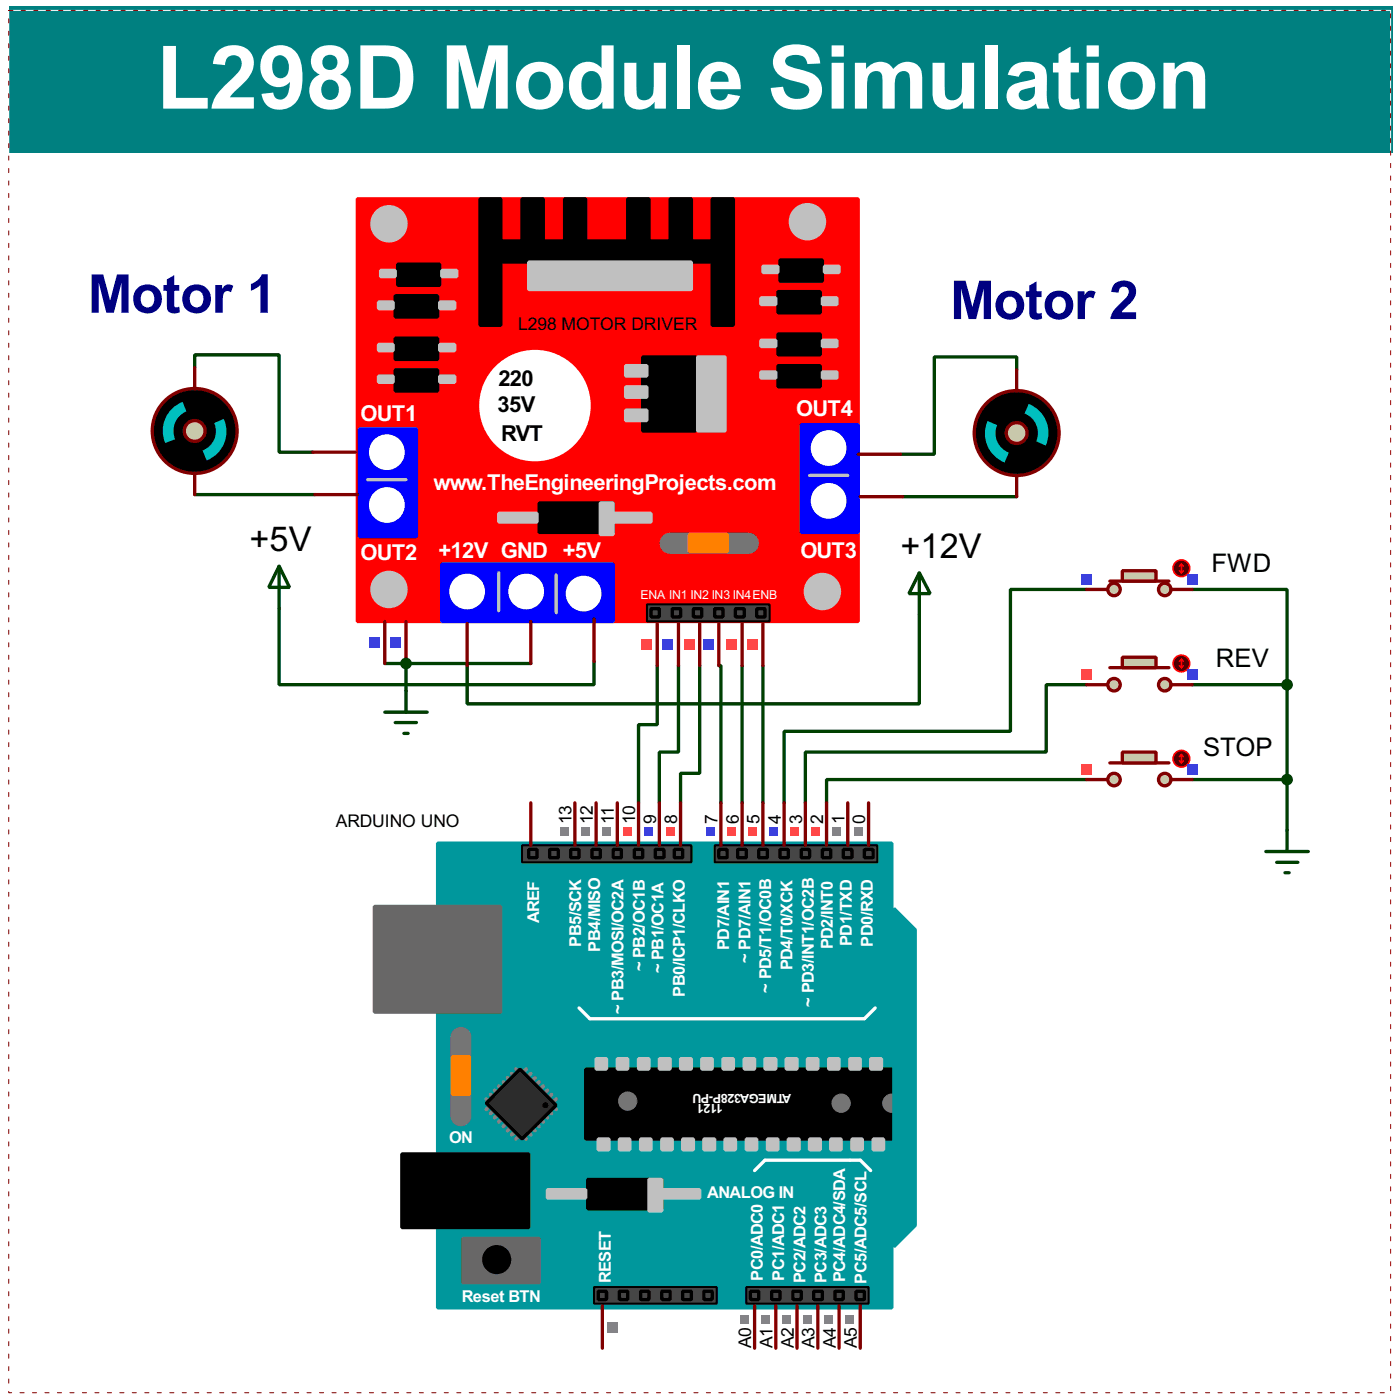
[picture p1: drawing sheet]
<svg xmlns="http://www.w3.org/2000/svg" width="168mm" height="168mm" viewBox="0 0 168 168" stroke-linecap="round" stroke-linejoin="round" font-family="sans-serif">
<g fill="none" stroke="#004000" stroke-width=".4">
<path d="M23.4 44.2v-1.5h10.2v11.7h4M23.4 59.5h14.5M108.5 59.7h13.7M122.2 44.5v-1.6h-9.9v11.7h-4M33.6 73.2v9.1h37.8v-2.8M46.3 79.8h2.5M110.5 73.9v10.7h-54.3v-4.6M130.6 70.9h-9.1v17h-27.2v8.6M143.3 70.9h11.4v11.4M130.6 82.3h-4.8v8.1h-29v6.1M130.6 93.7h-31.2v2.8M143.3 82.3h11.4"/>
<path d="M143.3 93.7h11.4M154.7 82.3v17.5"/>
</g>
<circle cx="48.8" cy="79.8" r=".2" fill="#004000"/>
<path d="M63.8 79.8h-15v3.3M79 80v7.1h-2.2v9.4M81.6 80v10.4h-2.3v6.1M84.1 80v13h-2.3v3.5M86.4 80h.3v16.5M89.2 80v16.5M91.7 80v16.5" fill="none" stroke="#004000" stroke-width=".4"/>
<path d="M52.6 101.4h54.6v55.8h-54.6z" fill="#00979c" stroke="#00979c" stroke-width=".4"/>
<g fill="#686767" stroke="#686767" stroke-width=".4">
<path d="M45 109h15.2v12.7h-15.2z"/>
<path d="M55.7 148.9h9.1v5.3h-9.1z"/>
</g>
<path d="M48.3 138.7h15.3v8.9h-15.3zM70.4 128.5h36.8v8.4h-36.8zM70.7 141.8h8.9v3.5h-8.9z" fill="#000" stroke="#000" stroke-width=".4"/>
<path d="M69.6 121.2l1.3 1.3h33l1.3-1.3M90.7 140.7l1.3-1.2h11.4l1.3 1.2" fill="none" stroke="#fff" stroke-width=".4"/>
<g fill="#c0c0c0" stroke="#c0c0c0" stroke-width=".4">
<path d="M71.7 127.3h1.2v1.2h-1.2z"/>
<path d="M74.2 127.3h1.3v1.2h-1.3z"/>
<path d="M76.8 127.3h1.2v1.2h-1.2z"/>
<path d="M79.3 127.3h1.3v1.2h-1.3z"/>
<path d="M81.8 127.3h1.3v1.2h-1.3z"/>
<path d="M84.4 127.3h1.2v1.2h-1.2z"/>
<path d="M86.9 127.3h1.3v1.2h-1.3z"/>
<path d="M89.5 127.3h1.2v1.2h-1.2z"/>
<path d="M92 127.3h1.3v1.2h-1.3z"/>
<path d="M94.5 127.3h1.3v1.2h-1.3z"/>
<path d="M97.1 127.3h1.2v1.2h-1.2z"/>
<path d="M99.6 127.3h1.3v1.2h-1.3z"/>
<path d="M102.2 127.3h1.2v1.2h-1.2z"/>
<path d="M104.7 127.3h1.3v1.2h-1.3z"/>
<path d="M71.9 136.9h1.3v1.3h-1.3z"/>
<path d="M74.5 136.9h1.2v1.3h-1.2z"/>
<path d="M77 136.9h1.3v1.3h-1.3z"/>
<path d="M79.6 136.9h1.2v1.3h-1.2z"/>
<path d="M82.1 136.9h1.3v1.3h-1.3z"/>
<path d="M84.6 136.9h1.3v1.3h-1.3z"/>
<path d="M87.2 136.9h1.2v1.3h-1.2z"/>
<path d="M89.7 136.9h1.3v1.3h-1.3z"/>
<path d="M92.3 136.9h1.2v1.3h-1.2z"/>
<path d="M94.8 136.9h1.3v1.3h-1.3z"/>
<path d="M97.3 136.9h1.3v1.3h-1.3z"/>
<path d="M99.9 136.9h1.2v1.3h-1.2z"/>
<path d="M102.4 136.9h1.3v1.3h-1.3z"/>
<path d="M105 136.9h1.2v1.3h-1.2z"/>
<path d="M78 141.8h1.6v3.8h-1.6z"/>
<path d="M65.8 143h4.6v1h-4.6z"/>
<path d="M79.6 143h4.5v1h-4.5z"/>
</g>
<circle cx="59.7" cy="151.4" r="1.55" fill="#000" stroke="#000" stroke-width=".4"/>
<path d="M55.4 124.7v9.4" fill="none" stroke="#757575" stroke-width="2.6"/>
<path d="M54.4 127h2v4.6h-2z" fill="#ff8000" stroke="#ff8000" stroke-width=".4"/>
<g fill="none" stroke="#808080" stroke-width=".45">
<path d="M58.5 132.1l.5 .5M59 132.9l-.5 .5M59 131.6l.5 .5M59.5 133.4l-.5 .5M59.5 131.1l.5 .5M60 133.9l-.5 .5M60 130.6l.5 .5M60.5 134.4l-.5 .5M60.5 130.1l.5 .5M61 134.9l-.5 .5M61 129.6l.5 .5M61.5 135.4l-.5 .5"/>
<path d="M61.5 129.1l.5 .5M62 135.9l-.5 .5M62 128.5l.5 .6M62.5 136.4l-.5 .5M62.8 136.4l.5 .5M63.3 128.5l-.5 .6M63.3 135.9l.5 .5M63.8 129.1l-.5 .5M63.8 135.4l.5 .5M64.3 129.6l-.5 .5M64.3 134.9l.5 .5M64.8 130.1l-.5 .5"/>
<path d="M64.8 134.4l.5 .5M65.3 130.6l-.5 .5M65.3 133.9l.5 .5M65.8 131.1l-.5 .5M65.8 133.4l.5 .5M66.3 131.6l-.5 .5M66.3 132.9l.6 .5M66.9 132.1l-.6 .5"/>
</g>
<path d="M62.5 128.5l4.4 4.4-4.1 4-4.3-4.3z" fill-rule="evenodd" fill="#2c2c2c" stroke="#000" stroke-width=".4"/>
<circle cx="65.5" cy="132.9" r=".3" fill="#000" stroke="#000" stroke-width=".12"/>
<path d="M62.8 101.6h20.3v2.1h-20.3z" fill="#464646" stroke="#000" stroke-width=".25"/>
<circle cx="101.1" cy="132.6" r="1.1" fill="#757575" stroke="#757575" stroke-width=".12"/>
<g fill="#464646" stroke="#000" stroke-width=".4">
<path d="M63.6 102.1h1v1h-1z"/>
<path d="M68.6 102.1h1v1h-1z"/>
<path d="M71.2 102.1h1v1h-1z"/>
<path d="M73.7 102.1h1v1h-1z"/>
<path d="M76.3 102.1h1v1h-1z"/>
<path d="M78.8 102.1h1v1h-1z"/>
<path d="M66.1 102.1h1v1h-1z"/>
<path d="M81.1 102.1h1v1h-1z"/>
</g>
<g fill="#757575" stroke="#757575" stroke-width=".12">
<circle cx="75.4" cy="132.4" r="1.1"/>
<circle cx="107.2" cy="132.6" r="1.1"/>
</g>
<path d="M107.5 109.2l2.5 2.6v35.5l-2.5 2.6z" fill-rule="evenodd" fill="#00979c" stroke="#00979c" stroke-width=".4"/>
<g fill="#464646" stroke="#000" stroke-width=".25">
<path d="M71.4 154.7h14.8v2h-14.8z"/>
<path d="M85.9 101.6h19.6v2.1h-19.6z"/>
<path d="M89.7 154.7h14.7v2h-14.7z"/>
</g>
<g fill="#464646" stroke="#000" stroke-width=".4">
<path d="M74.5 155.2h1v1h-1z"/>
<path d="M79.6 155.2h1v1h-1z"/>
<path d="M84.6 155.2h1v1h-1z"/>
<path d="M82.1 155.2h1v1h-1z"/>
<path d="M77 155.2h1v1h-1z"/>
<path d="M71.9 155.2h1v1h-1z"/>
<path d="M86.4 102.1h1v1h-1z"/>
<path d="M88.7 102.1h1v1h-1z"/>
<path d="M91.2 102.1h1.1v1h-1.1z"/>
<path d="M93.8 102.1h1v1h-1z"/>
<path d="M96.3 102.1h1v1h-1z"/>
<path d="M98.9 102.1h1v1h-1z"/>
<path d="M101.4 102.1h1v1h-1z"/>
<path d="M103.9 102.1h1.1v1h-1.1z"/>
<path d="M90.2 155.2h1v1h-1z"/>
<path d="M92.8 155.2h1v1h-1z"/>
<path d="M95.3 155.2h1v1h-1z"/>
<path d="M97.8 155.2h1.1v1h-1.1z"/>
<path d="M100.4 155.2h1v1h-1z"/>
<path d="M102.9 155.2h1v1h-1z"/>
</g>
<g fill="none" stroke="#800000" stroke-width=".4">
<path d="M63.8 96.5v5.1M69.1 96.5v5.1M71.7 96.5v5.1M74.2 96.5v5.1M76.8 96.5v5.1M79.3 96.5v5.1M81.8 96.5v5.1M86.7 96.5v5.1M89.2 96.5v5.1M91.7 96.5v5.1M94.3 96.5v5.1M96.8 96.5v5.1"/>
<path d="M99.4 96.5v5.1M101.9 96.5v5.1M104.4 96.5v5.1M72.4 157v5.1M90.7 157v5.1M93.3 157v5.1M95.8 157v5.1M98.3 157v5.1M100.9 157v5.1M103.4 157v5.1"/>
</g>
<g fill="#808080">
<path d="M102.7 99.5h1v1h-1z"/>
<path d="M100.1 99.5h1v1h-1z"/>
</g>
<g fill="#ff4040">
<path d="M97.6 99.5h1v1h-1z"/>
<path d="M95 99.5h1.1v1h-1.1z"/>
</g>
<path d="M92.5 99.5h1v1h-1z" fill="#4040ff"/>
<g fill="#ff4040">
<path d="M90 99.5h1v1h-1z"/>
<path d="M87.4 99.5h1v1h-1z"/>
</g>
<path d="M84.9 99.5h1v1h-1z" fill="#4040ff"/>
<path d="M80.1 99.5h1v1h-1z" fill="#ff4040"/>
<path d="M77.5 99.5h1v1h-1z" fill="#4040ff"/>
<path d="M75 99.5h1v1h-1z" fill="#ff4040"/>
<g fill="#808080">
<path d="M72.4 99.5h1.1v1h-1.1z"/>
<path d="M69.9 99.5h1v1h-1z"/>
<path d="M67.4 99.5h1v1h-1z"/>
<path d="M101.7 158.1h1v1.1h-1z"/>
<path d="M99.1 158.1h1v1.1h-1z"/>
<path d="M96.6 158.1h1v1.1h-1z"/>
<path d="M94 158.1h1v1.1h-1z"/>
<path d="M91.5 158.1h1v1.1h-1z"/>
<path d="M89 158.1h1v1.1h-1z"/>
<path d="M73.1 158.9h1.2v1.3h-1.2z"/>
</g>
<g fill="#c8c8aa" stroke="#800000" stroke-width=".4">
<circle cx="140" cy="70.9" r=".75"/>
<circle cx="133.9" cy="70.9" r=".75"/>
</g>
<path d="M133.4 69.9h7.1" fill="none" stroke="#800000" stroke-width=".4"/>
<path d="M134.9 68.6h4.1v1.3h-4.1z" fill="#c8c8aa" stroke="#800000" stroke-width=".4"/>
<path d="M130.6 70.9h2.5M140.8 70.9h2.5" fill="none" stroke="#800000" stroke-width=".4"/>
<circle cx="142" cy="68.3" r="1" fill="#400000" stroke="#f00" stroke-width=".2"/>
<path d="M141.8 68.6l.2 .3M142 67.8v1.1M142 67.8l-.2 .3M142 67.8l.3 .3M142.3 68.6l-.3 .3" fill="none" stroke="#f00" stroke-width=".2"/>
<g fill="#4040ff">
<path d="M130 69h1.2v1.3h-1.2z"/>
<path d="M142.7 69h1.2v1.3h-1.2z"/>
</g>
<g fill="#c8c8aa" stroke="#800000" stroke-width=".4">
<circle cx="140" cy="82.3" r=".75"/>
<circle cx="133.9" cy="82.3" r=".75"/>
</g>
<path d="M133.4 80.3h7.1" fill="none" stroke="#800000" stroke-width=".4"/>
<path d="M134.9 79h4.1v1.3h-4.1z" fill="#c8c8aa" stroke="#800000" stroke-width=".4"/>
<path d="M130.6 82.3h2.5M140.8 82.3h2.5" fill="none" stroke="#800000" stroke-width=".4"/>
<circle cx="142" cy="79.8" r="1" fill="#400000" stroke="#f00" stroke-width=".2"/>
<path d="M142 79.3v1M142 79.3l-.2 .2M142 79.3l.3 .2M141.8 80l.2 .3M142.3 80l-.3 .3" fill="none" stroke="#f00" stroke-width=".2"/>
<path d="M130 80.4h1.2v1.3h-1.2z" fill="#ff4040"/>
<path d="M142.7 80.4h1.2v1.3h-1.2z" fill="#4040ff"/>
<g fill="#c8c8aa" stroke="#800000" stroke-width=".4">
<circle cx="140" cy="93.7" r=".75"/>
<circle cx="133.9" cy="93.7" r=".75"/>
</g>
<path d="M133.4 91.7h7.1" fill="none" stroke="#800000" stroke-width=".4"/>
<path d="M134.9 90.4h4.1v1.3h-4.1z" fill="#c8c8aa" stroke="#800000" stroke-width=".4"/>
<path d="M130.6 93.7h2.5M140.8 93.7h2.5" fill="none" stroke="#800000" stroke-width=".4"/>
<circle cx="142" cy="91.2" r="1" fill="#400000" stroke="#f00" stroke-width=".2"/>
<path d="M141.8 91.5l.2 .2M142 90.7v1M142 90.7l-.2 .3M142 90.7l.3 .3M142.3 91.5l-.3 .2" fill="none" stroke="#f00" stroke-width=".2"/>
<path d="M130 91.8h1.2v1.3h-1.2z" fill="#ff4040"/>
<path d="M142.7 91.8h1.2v1.3h-1.2z" fill="#4040ff"/>
<path d="M154.7 99.8v2.6M152.2 102.4h5.1M153.5 103.7h2.5M154.5 104.9h.5" fill="none" stroke="#004000" stroke-width=".4"/>
<g fill="#004000" stroke="#004000" stroke-width=".4">
<circle cx="154.7" cy="82.3" r=".5"/>
<circle cx="154.7" cy="93.7" r=".5"/>
</g>
<circle cx="122.2" cy="52.1" r="5.1" fill="#000" stroke="#800000" stroke-width=".4"/>
<circle cx="122.2" cy="52.1" r="1.25" fill="#c8c8aa" stroke="#800000" stroke-width=".4"/>
<g fill="#000" stroke="#000" stroke-width=".4">
<path d="M119.5 49.3a3.8 3.8 0 0 1 4.2-.7l-.5 1.1a2.56 2.56 0 0 0-3.3 1.4l-1.2-.5 .4-.7z" fill-rule="evenodd"/>
<path d="M121.3 54.4a2.5 2.5 0 0 0 3.3-1.3l1.1 .5a3.8 3.8 0 0 1-4.9 2z" fill-rule="evenodd"/>
</g>
<g fill="#00c0c0">
<path d="M118.7 50.6l1.2 .5a2.48 2.48 0 0 0 1.4 3.3l-.5 1.2a3.7 3.7 0 0 1-2.1-5z" fill-rule="evenodd"/>
<path d="M123.7 48.6a3.7 3.7 0 0 1 2 5l-1.1-.5a2.52 2.52 0 0 0-1.4-3.4z" fill-rule="evenodd"/>
</g>
<path d="M122.2 44.5v2.5M122.2 57.2v2.5" fill="none" stroke="#800000" stroke-width=".4"/>
<circle cx="23.4" cy="51.8" r="5.1" fill="#000" stroke="#800000" stroke-width=".4"/>
<circle cx="23.4" cy="51.8" r="1.25" fill="#c8c8aa" stroke="#800000" stroke-width=".4"/>
<g fill="#000" stroke="#000" stroke-width=".4">
<path d="M19.9 53.3l1.2-.5a2.5 2.5 0 0 0 3.3 1.4l.5 1.2a3.8 3.8 0 0 1-5-2.1z" fill-rule="evenodd"/>
<path d="M22 48.3a3.7 3.7 0 0 1 4.9 2.1l-1.1 .5a2.52 2.52 0 0 0-3.4-1.4z" fill-rule="evenodd"/>
</g>
<g fill="#00c0c0">
<path d="M25.8 50.9l1.1-.5a3.7 3.7 0 0 1-2 5l-.5-1.2a2.48 2.48 0 0 0 1.4-3.3z" fill-rule="evenodd"/>
<path d="M20.7 49.1l.6-.4 .7-.4 .4 1.2a2.53 2.53 0 0 0-1.3 3.3l-1.2 .5a3.8 3.8 0 0 1 .8-4.2z" fill-rule="evenodd"/>
</g>
<path d="M23.4 44.2v2.6M23.4 56.9v2.6" fill="none" stroke="#800000" stroke-width=".4"/>
<path d="M43 23.9h60.2v50.8h-60.2z" fill="#f00" stroke="#f00" stroke-width=".4"/>
<g fill="#000" stroke="#000" stroke-width=".4">
<path d="M47.5 35.6h5.1v2.5h-5.1zM47.8 31.8h5.1v2.5h-5.1zM57.7 23.9h2.5v15.2h-2.5zM60.2 29h25.4v2.5h-25.4zM62.8 23.9h2.5v5.1h-2.5zM67.9 23.9h2.5v5.1h-2.5zM75.5 23.9h2.5v5.1h-2.5zM80.6 23.9h2.5v5.1h-2.5zM85.6 23.9h2.6v15.2h-2.6zM93.5 35.1h5.1v2.5h-5.1zM93.8 31.3h5.1v2.5h-5.1zM47.5 40.7h5.1v2.5h-5.1z"/>
<path d="M47.5 44.5h5.1v2.5h-5.1zM77.3 42.9h6.3v8.9h-6.3zM93.5 40.2h5.1v2.5h-5.1zM93.5 44h5.1v2.5h-5.1zM64.8 60.5h8.9v3.5h-8.9z"/>
</g>
<g fill="#c0c0c0" stroke="#c0c0c0" stroke-width=".4">
<path d="M99.1 32h1.8v.8h-1.8z"/>
<path d="M91.7 32h1.8v.8h-1.8z"/>
<path d="M98.9 35.8h1.7v.8h-1.7z"/>
<path d="M91.5 35.8h1.8v.8h-1.8z"/>
<path d="M98.9 40.9h1.7v.8h-1.7z"/>
<path d="M91.5 40.9h1.8v.8h-1.8z"/>
<path d="M98.9 44.7h1.7v.8h-1.7z"/>
<path d="M91.5 44.7h1.8v.8h-1.8z"/>
<path d="M63.6 31.5h19.5v3.3h-19.5z"/>
<path d="M53.1 32.5h1.8v.8h-1.8z"/>
<path d="M45.8 32.5h1.7v.8h-1.7z"/>
<path d="M52.9 36.3h1.8v.8h-1.8z"/>
<path d="M45.5 36.3h1.8v.8h-1.8z"/>
<path d="M52.9 41.4h1.8v.8h-1.8z"/>
<path d="M45.5 41.4h1.8v.8h-1.8z"/>
<path d="M52.9 45.2h1.8v.8h-1.8z"/>
<path d="M45.5 45.2h1.8v.8h-1.8z"/>
<path d="M75.2 44h2.6v1.2h-2.6z"/>
<path d="M75.2 46.5h2.6v1.3h-2.6z"/>
<path d="M75.2 49.3h2.6v1.3h-2.6z"/>
<path d="M83.9 42.9h3.3v8.9h-3.3z"/>
<path d="M72.2 60.5h1.5v3.8h-1.5z"/>
<path d="M60 61.7h4.6v1.1h-4.6z"/>
<path d="M73.7 61.7h4.6v1.1h-4.6z"/>
</g>
<path d="M80.6 65.3h9.4" fill="none" stroke="#757575" stroke-width="2.6"/>
<path d="M82.9 64.3h4.5v2h-4.5z" fill="#ff8000" stroke="#ff8000" stroke-width=".4"/>
<g fill="#00f" stroke="#00f" stroke-width=".4">
<path d="M96.3 51.1h6.9v12.9h-6.9z"/>
<path d="M43.2 51.6h6.9v12.9h-6.9z"/>
<path d="M53.1 67.8h20.6v6.9h-20.6z"/>
</g>
<g fill="#fff" stroke="#fff" stroke-width=".4">
<circle cx="99.6" cy="53.9" r="1.95"/>
<circle cx="99.6" cy="60.2" r="1.95"/>
<circle cx="46.5" cy="54.4" r="1.95"/>
<circle cx="46.5" cy="60.7" r="1.95"/>
<circle cx="63.2" cy="71.1" r="1.95"/>
<circle cx="56.1" cy="71.1" r="1.95"/>
<circle cx="70.1" cy="71.4" r="1.95"/>
<circle cx="64.3" cy="48.8" r="6.5"/>
</g>
<path d="M44.2 57.7h4.6M97.3 57.2h4.6M60 68.9v4.5M66.9 69.1v4.6" fill="none" stroke="#c0c0c0" stroke-width=".4"/>
<g fill="#c0c0c0" stroke="#c0c0c0" stroke-width=".4">
<circle cx="97" cy="26.7" r="2.05"/>
<circle cx="46.7" cy="26.9" r="2.05"/>
<circle cx="46.7" cy="70.9" r="2.05"/>
<circle cx="98.8" cy="71.1" r="2.05"/>
</g>
<path d="M77.8 72.7h14.7v2h-14.7z" fill="#464646" stroke="#000" stroke-width=".25"/>
<g fill="#464646" stroke="#000" stroke-width=".4">
<path d="M91 73.2h1v1h-1z"/>
<path d="M88.4 73.2h1.1v1h-1.1z"/>
<path d="M85.9 73.2h1v1h-1z"/>
<path d="M83.4 73.2h1v1h-1z"/>
<path d="M80.8 73.2h1v1h-1z"/>
<path d="M78.3 73.2h1v1h-1z"/>
</g>
<g fill="none" stroke="#800000" stroke-width=".4">
<path d="M37.6 54.4h5.1M37.9 59.5h5.1M103.2 54.6h5.1M103.4 59.7h5.1M46.3 74.7v5.1M48.8 74.7v5.1M56.2 75v5M63.8 74.7v5.1M71.4 74.4v5.1M79 75v5M81.6 75v5M84.1 75v5"/>
<path d="M86.4 75v5M89.2 75v5M91.7 75v5"/>
</g>
<path d="M79.7 76.9h1.2v1.2h-1.2z" fill="#4040ff"/>
<g fill="#ff4040">
<path d="M82.2 76.9h1.3v1.2h-1.3z"/>
<path d="M77.1 76.9h1.3v1.2h-1.3z"/>
<path d="M89.8 76.9h1.3v1.2h-1.3z"/>
</g>
<path d="M84.5 76.9h1.3v1.2h-1.3z" fill="#4040ff"/>
<path d="M87.3 76.9h1.3v1.2h-1.3z" fill="#ff4040"/>
<g fill="#4040ff">
<path d="M44.4 76.6h1.2v1.3h-1.2z"/>
<path d="M46.9 76.6h1.3v1.3h-1.3z"/>
</g>
<path d="M33.6 68.1l1.2 2.5h-2.5zM33.6 68.1v5.1M110.5 68.9l1.3 2.5h-2.5zM110.5 68.9v5" fill="none" stroke="#004000" stroke-width=".4"/>
<path d="M1.1 .8h166.3v17.5h-166.3z" fill="#008080"/>
<path d="M46.3 85.6h5.1M47.5 86.9h2.6M48.6 88.2h.5M48.8 83.1v2.5" fill="none" stroke="#004000" stroke-width=".4"/>
<circle cx="48.8" cy="79.8" r=".5" fill="#004000" stroke="#004000" stroke-width=".4"/>
<path d="M1.1 1.3h166.1v166.1h-166.1z" fill="none" stroke="#fff" stroke-width=".12"/>
<path d="M1.1 1.3h166.1v166.1h-166.1z" fill="none" stroke="#800000" stroke-width=".12" stroke-dasharray=".5 1"/>
<text font-size="11.9" fill="#fff" x="18.8" y="13.1">L298D Module Simulation</text>
<g font-size="7.2" fill="#000080">
<text x="10.6" y="37.6">Motor 1</text>
<text x="114.2" y="38.4">Motor 2</text>
</g>
<g font-size="4.6">
<text x="30" y="66.3">+5V</text>
<text x="108.3" y="67">+12V</text>
</g>
<g font-size="3.5">
<text x="145.6" y="68.8">FWD</text>
<text x="146.2" y="80.2">REV</text>
<text x="144.6" y="90.9">STOP</text>
</g>
<g font-size="3">
<text x="59.9" y="46.5">220</text>
<text x="59.8" y="49.5">35V</text>
<text x="60.3" y="53.1">RVT</text>
</g>
<g font-size="3" fill="#fff">
<text x="43.4" y="50.6">OUT1</text>
<text x="95.7" y="50">OUT4</text>
<text x="52.1" y="58.9">www.TheEngineeringProjects.com</text>
<text x="43.4" y="67.3">OUT2</text>
<text x="52.7" y="67">+12V GND +5V</text>
<text x="96.2" y="67">OUT3</text>
</g>
<g font-size="2.4">
<text x="62.3" y="39.7">L298 MOTOR DRIVER</text>
<text x="40.4" y="99.4">ARDUINO UNO</text>
<text x="68.7" y="99.1" transform="rotate(-90 68.7 99.1)">13</text>
<text x="71.3" y="99" transform="rotate(-90 71.3 99)">12</text>
<text x="73.8" y="99.1" transform="rotate(-90 73.8 99.1)">11</text>
<text x="76.4" y="99.1" transform="rotate(-90 76.4 99.1)">10</text>
<text x="78.9" y="99" transform="rotate(-90 78.9 99)">9</text>
<text x="81.4" y="99.1" transform="rotate(-90 81.4 99.1)">8</text>
<text x="86.3" y="99.1" transform="rotate(-90 86.3 99.1)">7</text>
<text x="88.8" y="99.1" transform="rotate(-90 88.8 99.1)">6</text>
<text x="91.3" y="99.1" transform="rotate(-90 91.3 99.1)">5</text>
<text x="93.8" y="99.1" transform="rotate(-90 93.8 99.1)">4</text>
<text x="96.4" y="99" transform="rotate(-90 96.4 99)">3</text>
<text x="99" y="99.1" transform="rotate(-90 99 99.1)">2</text>
<text x="101.5" y="99.1" transform="rotate(-90 101.5 99.1)">1</text>
<text x="104" y="99.1" transform="rotate(-90 104 99.1)">0</text>
<text x="90.3" y="162.1" transform="rotate(-90 90.3 162.1)">A0</text>
<text x="92.8" y="162.1" transform="rotate(-90 92.8 162.1)">A1</text>
<text x="95.4" y="162.1" transform="rotate(-90 95.4 162.1)">A2</text>
<text x="97.9" y="162.1" transform="rotate(-90 97.9 162.1)">A3</text>
<text x="100.5" y="162.1" transform="rotate(-90 100.5 162.1)">A4</text>
<text x="103" y="162.1" transform="rotate(-90 103 162.1)">A5</text>
</g>
<g font-size="2.2" fill="#fff">
<text x="64.8" y="111" transform="rotate(-90 64.8 111)">AREF</text>
<text x="69.9" y="113.8" transform="rotate(-90 69.9 113.8)">PB5/SCK</text>
<text x="102.4" y="113.7" transform="rotate(-90 102.4 113.7)">PD1/TXD</text>
<text x="104.9" y="113.8" transform="rotate(-90 104.9 113.8)">PD0/RXD</text>
<text x="72.1" y="114.4" transform="rotate(-90 72.1 114.4)">PB4/MISO</text>
<text x="77.5" y="116.8" transform="rotate(-90 77.5 116.8)">~ PB2/OC1B</text>
<text x="79.8" y="117" transform="rotate(-90 79.8 117)">~ PB1/OC1A</text>
<text x="82.3" y="119.8" transform="rotate(-90 82.3 119.8)">PB0/ICP1/CLKO</text>
<text x="87.7" y="114.2" transform="rotate(-90 87.7 114.2)">PD7/AIN1</text>
<text x="90.2" y="115.7" transform="rotate(-90 90.2 115.7)">~ PD7/AIN1</text>
<text x="92.7" y="119.3" transform="rotate(-90 92.7 119.3)">~ PD5/T1/OC0B</text>
<text x="95.3" y="116.7" transform="rotate(-90 95.3 116.7)">PD4/T0/XCK</text>
<text x="100.1" y="114.1" transform="rotate(-90 100.1 114.1)">PD2/INT0</text>
<text x="75" y="121.9" transform="rotate(-90 75 121.9)">~ PB3/MOSI/OC2A</text>
<text x="97.8" y="121" transform="rotate(-90 97.8 121)">~ PD3/INT1/OC2B</text>
<text x="54" y="137.4">ON</text>
<text x="85" y="144">ANALOG IN</text>
<text x="73.4" y="154.3" transform="rotate(-90 73.4 154.3)">RESET</text>
<text x="91.7" y="154" transform="rotate(-90 91.7 154)">PC0/ADC0</text>
<text x="94.2" y="154" transform="rotate(-90 94.2 154)">PC1/ADC1</text>
<text x="96.8" y="154.2" transform="rotate(-90 96.8 154.2)">PC2/ADC2</text>
<text x="99.4" y="154.2" transform="rotate(-90 99.4 154.2)">PC3/ADC3</text>
<text x="101.6" y="154.2" transform="rotate(-90 101.6 154.2)">PC4/ADC4/SDA</text>
<text x="104.1" y="154.3" transform="rotate(-90 104.1 154.3)">PC5/ADC5/SCL</text>
<text x="55.5" y="156.5">Reset BTN</text>
</g>
<g font-size="1.7" fill="#fff">
<text x="77" y="72">ENA IN1 IN2 IN3 IN4ENB</text>
<text x="95.1" y="131.5" transform="rotate(-180 95.1 131.5)">ATMEGA328P-PU</text>
<text x="86.9" y="132.8" transform="rotate(-180 86.9 132.8)">1121</text>
</g>
</svg>
